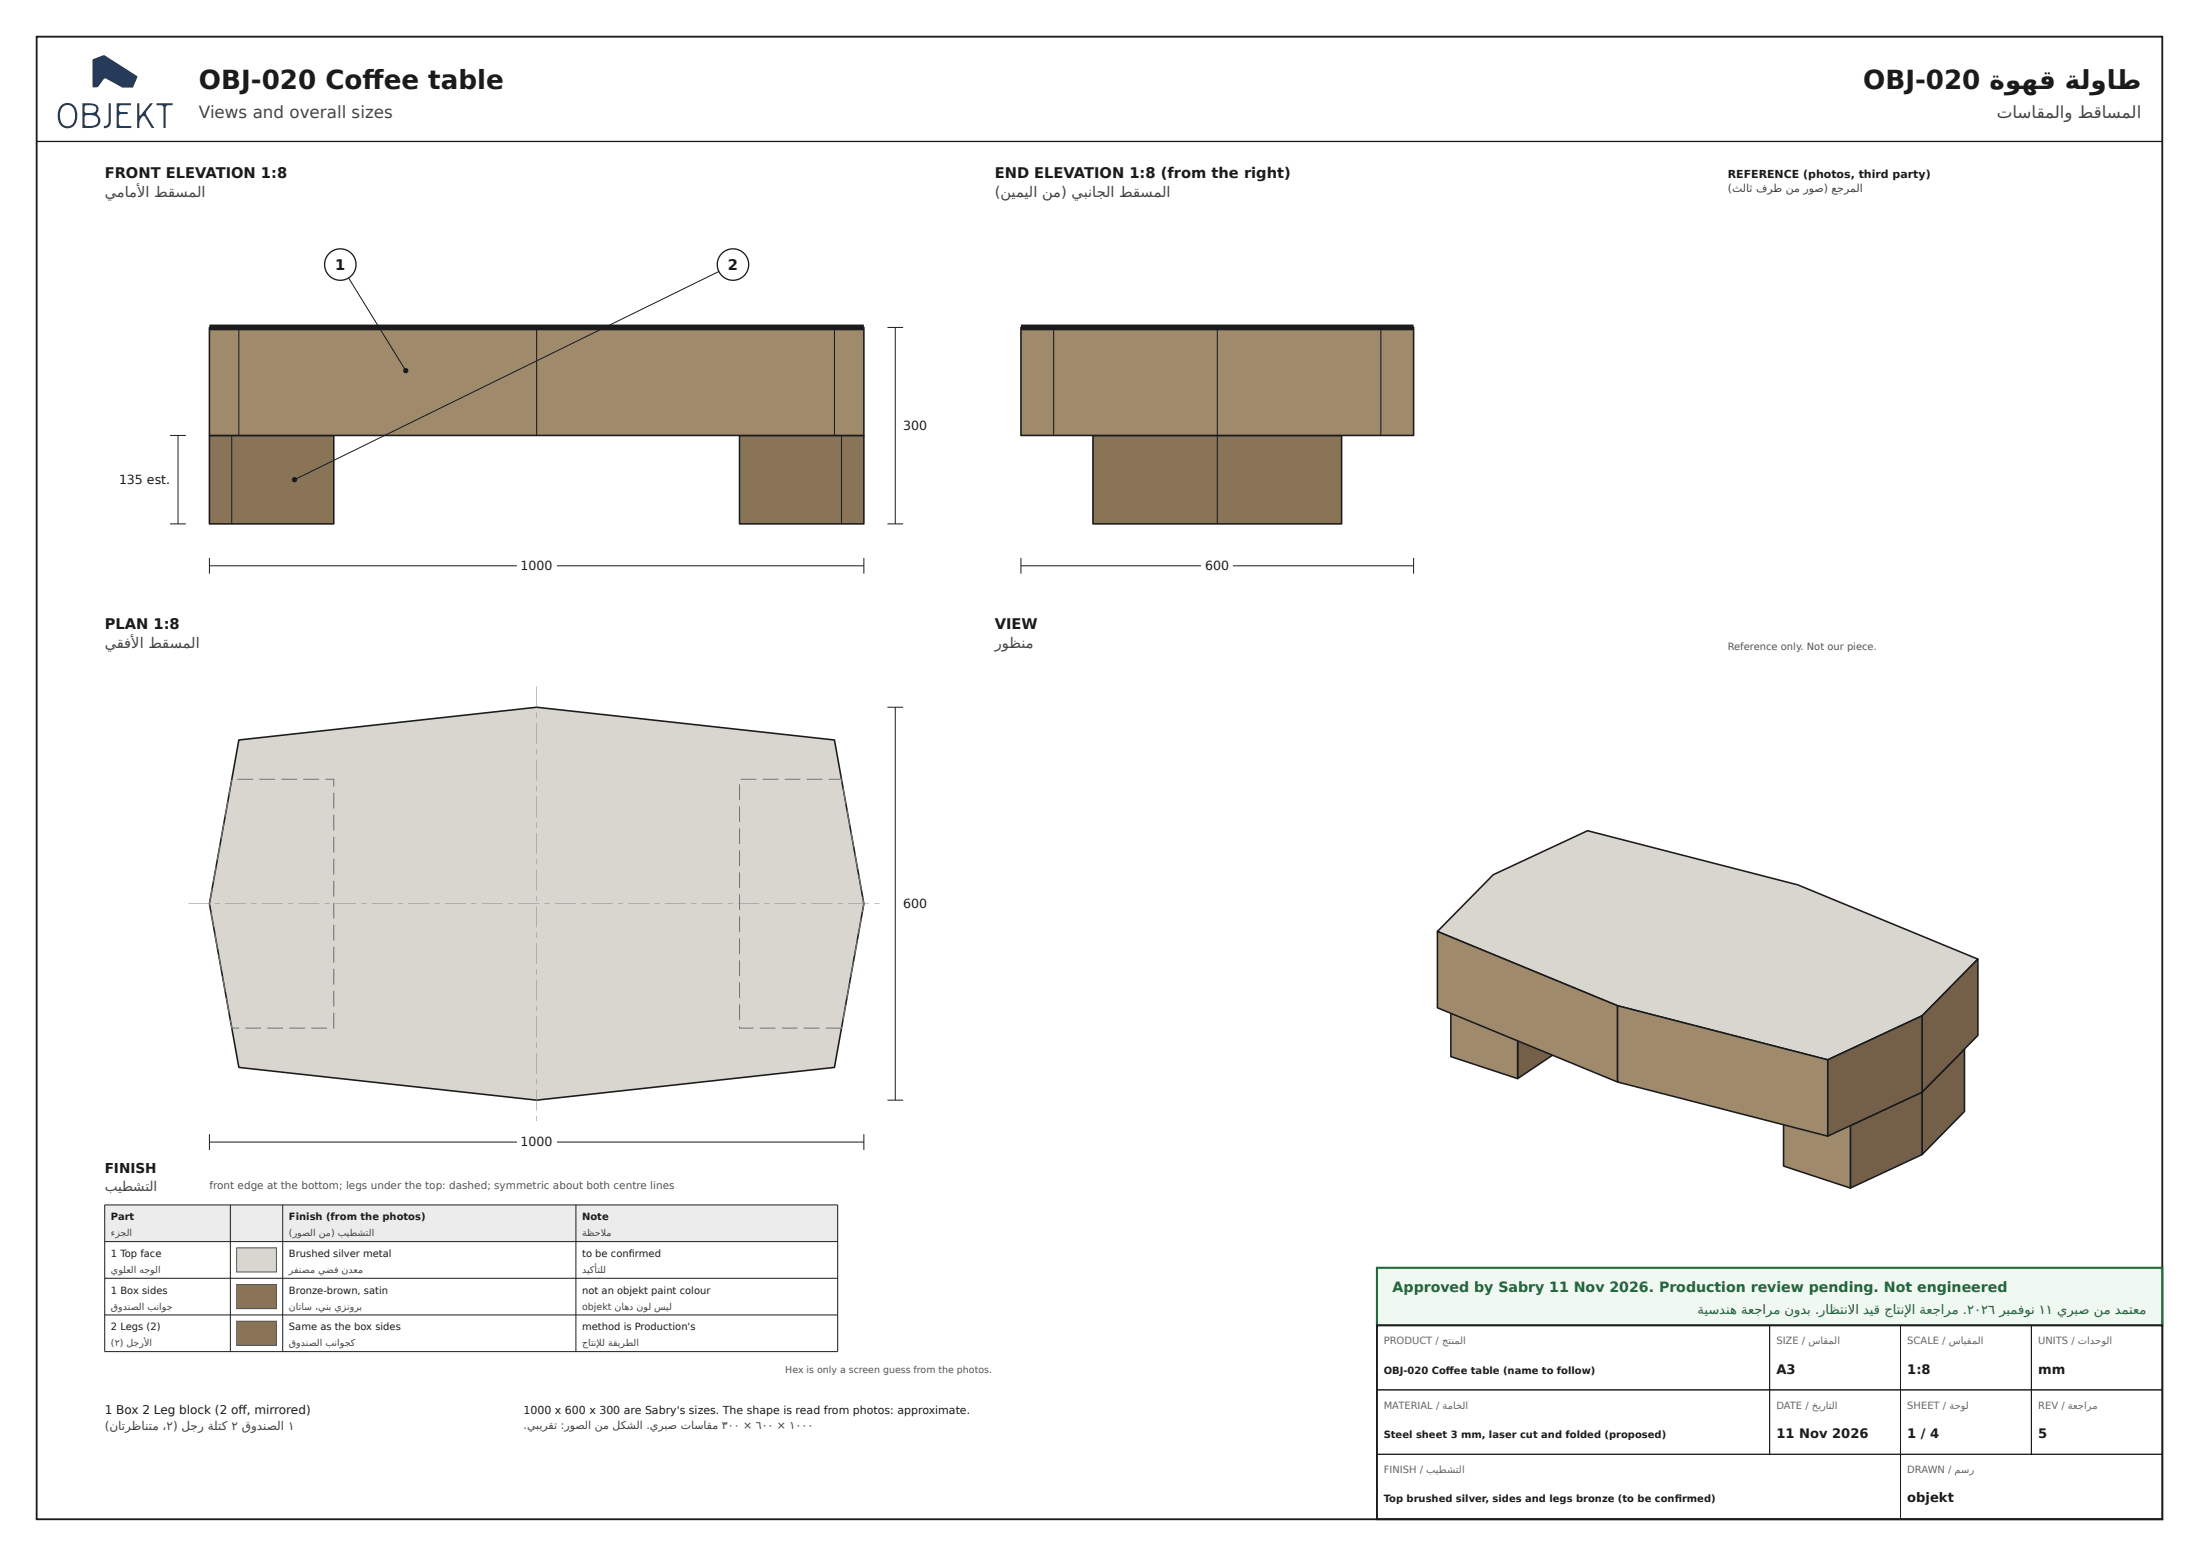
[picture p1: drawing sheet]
<svg xmlns="http://www.w3.org/2000/svg" width="420mm" height="297mm" viewBox="0 0 420 297" stroke-linecap="round" stroke-linejoin="round" font-family="sans-serif">
<path d="M7 7h406v283h-406z" fill="none" stroke="#1b1b1b" stroke-width=".35"/>
<path d="M17.7 11.4l2-.9 .3 .1 6.2 4-.8 2.1h-2l-3.2-1.7-.4 .1-1.1 1.5-.9 .1-.1-.2zM11.8 20.6a2.86 2.86 0 0 0 .3 3.3 1.39 1.39 0 0 0 2.2-1.2 2.12 2.12 0 0 0-1-2.6 1.31 1.31 0 0 0-1.5 .5zM11.5 20.3a1.8 1.8 0 0 1 2-.6 1.8 1.8 0 0 1 1.2 1.7 2.49 2.49 0 0 1-1.3 3 1.82 1.82 0 0 1-2.3-1.6 3.3 3.3 0 0 1 .4-2.5zM16.2 22.1v1.8a2.21 2.21 0 0 0 2.5-.5 1.01 1.01 0 0 0-1-1.4 1.76 1.76 0 0 0-1.5 .1zM16.2 20.2v1.2l.8 .2a1.08 1.08 0 0 0 1.4-.8 .74 .74 0 0 0-.9-.7h-.9zM15.7 19.7a4.2 4.2 0 0 1 2.8 .4 1.4 1.4 0 0 1 0 1.6l.1 .2a1.38 1.38 0 0 1 .5 1.6 1.38 1.38 0 0 1-1.4 .9h-2zM20.8 19.7h.4v3.4a1.16 1.16 0 0 1-1.4 1.4v-.4l.7-.2 .2-.3zM22.3 19.7h2.7v.4h-1.8a.67 .67 0 0 0-.5 .6 .67 .67 0 0 0 .5 .7h1.2v.4h-1.2l-.4 .2v1.8l.4 .3h1.9v.3h-2.8zM26.2 19.7h.4l.1 2.4 2-2.4h.5l-1.1 1.4-.2 .5 1.6 2.8h-.5l-1.3-2-.3-.3-.3 .2-.4 .7-.1 1.4h-.4zM29.9 19.7h3.1v.4h-.9l-.4 .2-.1 4.1h-.4v-4.1l-.5-.2h-.8z" fill-rule="evenodd" fill="#263a5a"/>
<path d="M7 27h406" fill="none" stroke="#1b1b1b" stroke-width=".25"/>
<path d="M40 83.1h23.7v16.9h-23.7z" fill="#8a7458"/>
<path d="M40 83.1h23.7v16.9h-23.7z" fill="none" stroke="#1b1b1b" stroke-width=".3"/>
<path d="M44.3 83.1v16.9" fill="none" stroke="#1b1b1b" stroke-width=".2"/>
<path d="M141.2 83.1h23.8v16.9h-23.8z" fill="#8a7458"/>
<path d="M141.2 83.1h23.8v16.9h-23.8z" fill="none" stroke="#1b1b1b" stroke-width=".3"/>
<path d="M160.7 83.1v16.9" fill="none" stroke="#1b1b1b" stroke-width=".2"/>
<path d="M40 62.5h125v20.6h-125z" fill="#a08a6c"/>
<path d="M40 62.5h125v20.6h-125z" fill="none" stroke="#1b1b1b" stroke-width=".3"/>
<path d="M45.6 62.5v20.6M102.5 62.5v20.6M159.4 62.5v20.6" fill="none" stroke="#1b1b1b" stroke-width=".2"/>
<path d="M40 62.5h125z" fill="none" stroke="#1b1b1b" stroke-width="1.1" stroke-linecap="butt"/>
<path d="M40 108h125M40 106.5v3M165 106.5v3" fill="none" stroke="#1b1b1b" stroke-width=".19"/>
<path d="M98.8 106.2h7.4v3.4h-7.4z" fill="#fff"/>
<path d="M65 50.5l12.5 20.3M169.5 62.5h3M171 62.5v37.5M32.5 100h3M32.5 83.1h3M34 83.1v16.9M169.5 100h3" fill="none" stroke="#1b1b1b" stroke-width=".19"/>
<circle cx="77.5" cy="70.7" r=".5" fill="#1b1b1b"/>
<circle cx="65" cy="50.5" r="3" fill="#fff"/>
<circle cx="65" cy="50.5" r="3" fill="none" stroke="#1b1b1b" stroke-width=".25"/>
<path d="M140 50.5l-83.8 41.1" fill="none" stroke="#1b1b1b" stroke-width=".19"/>
<circle cx="56.2" cy="91.6" r=".5" fill="#1b1b1b"/>
<circle cx="140" cy="50.5" r="3" fill="#fff"/>
<circle cx="140" cy="50.5" r="3" fill="none" stroke="#1b1b1b" stroke-width=".25"/>
<path d="M45.6 141.2l56.9-6.2 56.9 6.2 5.6 31.3-5.6 31.2-56.9 6.3-56.9-6.3-5.6-31.2z" fill="#d9d6cf"/>
<path d="M45.6 141.2l56.9-6.2 56.9 6.2 5.6 31.3-5.6 31.2-56.9 6.3-56.9-6.3-5.6-31.2z" fill="none" stroke="#1b1b1b" stroke-width=".3"/>
<g fill="#777">
<path d="M41.2 165.4h.2l-.6 3-.2-.1zM41.9 161.3h.2l-.5 2.9h-.2zM42.7 157.1l.2 .1-.6 2.9h-.2zM43.4 153h.2l-.5 3-.2-.1zM44.1 148.9h.2l-.5 2.9h-.2zM45.3 148.6h3v.2h-3zM49.5 148.6h3v.2h-3zM53.7 148.6h3v.2h-3zM57.9 148.6h3v.2h-3zM62.1 148.6l1.7 .1v1.4h-.2v-1.4h.1v.1h-1.6zM63.6 151.3h.2v3h-.2zM63.6 155.5h.2v3h-.2zM63.6 159.7h.2v3h-.2zM63.6 163.9h.2v3h-.2zM63.6 168.1h.2v3h-.2zM63.6 172.3h.2v3h-.2zM63.6 176.5h.2v3h-.2zM63.6 180.7h.2v3h-.2zM63.6 184.9h.2v3h-.2zM63.6 189.1h.2v3h-.2zM63.6 193.3h.2v2.9l-.1 .1v-.2l-.1 .1zM59.5 196.1h3v.2h-3zM55.3 196.1h3v.2h-3zM51.1 196.1h3v.2h-3zM46.9 196.1h3v.2h-3zM43.9 194.7l.2-.1 .3 1.6h-.1v-.1h1.4v.2h-1.5zM43.1 190.5h.2l.6 3h-.2zM42.4 186.4h.2l.5 2.9-.2 .1zM41.7 182.3l.2-.1 .5 3h-.2zM40.9 178.1h.2l.5 3h-.2zM40.2 174h.2l.5 2.9-.2 .1zM40.4 169.5l.2 .1-.5 2.9h-.1l.2 .3h-.2l-.1-.3z"/>
<path d="M153.5 196.1h3v.2h-3zM149.3 196.1h3v.2h-3zM145.1 196.1h3v.2h-3zM141.1 195.9h.2v.3h-.1v-.1h2.7v.2h-2.7zM141.1 191.7h.2v3h-.2zM141.1 187.5h.2v3h-.2zM141.1 183.3h.2v3h-.2zM141.1 179.1h.2v3h-.2zM141.1 174.9h.2v3h-.2zM141.1 170.7h.2v3h-.2zM141.1 166.5h.2v3h-.2zM141.1 162.3h.2v3h-.2zM141.1 158.1h.2v3h-.2zM141.1 153.9h.2v3h-.2zM141.1 149.7h.2v3h-.2zM141.5 148.6h3v.2h-3zM145.7 148.6h3v.2h-3zM149.9 148.6h3v.2h-3zM154.1 148.6h3v.2h-3zM158.3 148.6h2.4l.2 .7h-.2l-.1-.5 .1-.1v.1h-2.4zM160.9 150.5h.2l.6 2.9-.2 .1zM161.7 154.6h.2l.5 2.9-.2 .1zM162.4 158.8l.2-.1 .6 3h-.2zM163.2 162.9h.2l.5 2.9-.2 .1zM163.9 167h.2l.5 2.9-.2 .1zM164.7 171.2l.2-.1a4.3 4.3 0 0 1-.1 3h-.2l.3-1.6h.1h-.1zM164.4 175.3h.2l-.5 3-.2-.1zM163.7 179.4h.2l-.6 3-.2-.1zM162.9 183.5l.2 .1-.5 2.9h-.2zM162.2 187.7h.2l-.6 3-.2-.1zM161.4 191.8h.2l-.5 3h-.2zM157.7 196.1h3v.1v-.3l.2 .1-.2 .3h-3z"/>
</g>
<g fill="#888">
<path d="M102.4 131h.1v4h-.1zM102.4 136h.1v1h-.1zM102.4 138h.1v4h-.1zM102.4 143h.1v1h-.1zM102.4 145h.1v4h-.1zM102.4 150h.1v1h-.1zM102.4 152h.1v4h-.1zM102.4 157h.1v1h-.1zM102.4 159h.1v4h-.1zM102.4 164h.1v1h-.1zM102.4 166h.1v4h-.1zM102.4 171h.1v1h-.1zM102.4 173h.1v4h-.1zM102.4 178h.1v1h-.1zM102.4 180h.1v4h-.1zM102.4 185h.1v1h-.1zM102.4 187h.1v4h-.1zM102.4 192h.1v1h-.1zM102.4 194h.1v4h-.1zM102.4 199h.1v1h-.1zM102.4 201h.1v4h-.1zM102.4 206h.1v1h-.1zM102.4 208h.1v4h-.1zM102.4 213h.1v1h-.1z"/>
<path d="M36 172.4h4v.1h-4zM41 172.4h1v.1h-1zM43 172.4h4v.1h-4zM48 172.4h1v.1h-1zM50 172.4h4v.1h-4zM55 172.4h1v.1h-1zM57 172.4h4v.1h-4zM62 172.4h1v.1h-1zM64 172.4h4v.1h-4zM69 172.4h1v.1h-1zM71 172.4h4v.1h-4zM76 172.4h1v.1h-1zM78 172.4h4v.1h-4zM83 172.4h1v.1h-1zM85 172.4h4v.1h-4zM90 172.4h1v.1h-1zM92 172.4h4v.1h-4zM97 172.4h1v.1h-1zM99 172.4h4v.1h-4zM104 172.4h1v.1h-1zM106 172.4h4v.1h-4zM111 172.4h1v.1h-1zM113 172.4h4v.1h-4zM118 172.4h1v.1h-1zM120 172.4h4v.1h-4zM125 172.4h1v.1h-1zM127 172.4h4v.1h-4zM132 172.4h1v.1h-1zM134 172.4h4v.1h-4zM139 172.4h1v.1h-1zM141 172.4h4v.1h-4zM146 172.4h1v.1h-1zM148 172.4h4v.1h-4zM153 172.4h1v.1h-1zM155 172.4h4v.1h-4zM160 172.4h1v.1h-1zM162 172.4h4v.1h-4zM167 172.4h1v.1h-1z"/>
</g>
<path d="M40 218h125M40 216.5v3M165 216.5v3" fill="none" stroke="#1b1b1b" stroke-width=".19"/>
<path d="M98.8 216.2h7.4v3.4h-7.4z" fill="#fff"/>
<path d="M169.5 135h3M171 135v75M169.5 210h3" fill="none" stroke="#1b1b1b" stroke-width=".19"/>
<path d="M208.7 83.1h47.5v16.9h-47.5z" fill="#8a7458"/>
<path d="M208.7 83.1h47.5v16.9h-47.5z" fill="none" stroke="#1b1b1b" stroke-width=".3"/>
<path d="M232.5 83.1v16.9" fill="none" stroke="#1b1b1b" stroke-width=".2"/>
<path d="M195 62.5h75v20.6h-75z" fill="#a08a6c"/>
<path d="M195 62.5h75v20.6h-75z" fill="none" stroke="#1b1b1b" stroke-width=".3"/>
<path d="M201.2 62.5v20.6M232.5 62.5v20.6M263.7 62.5v20.6" fill="none" stroke="#1b1b1b" stroke-width=".2"/>
<path d="M195 62.5h75z" fill="none" stroke="#1b1b1b" stroke-width="1.1" stroke-linecap="butt"/>
<path d="M195 108h75M195 106.5v3M270 106.5v3" fill="none" stroke="#1b1b1b" stroke-width=".19"/>
<path d="M229.5 106.2h6v3.4h-6z" fill="#fff"/>
<path d="M285.2 181.5l13.7-6.3 12.8 4.1-21.8 14.7-12.8-4.2z" fill="#d9d6cf"/>
<path d="M285.2 181.5l13.7-6.3 12.8 4.1-21.8 14.7-12.8-4.2z" fill="none" stroke="#1b1b1b" stroke-width=".3"/>
<path d="M289.9 194l21.8-14.7v12l-21.8 14.6z" fill="#746049"/>
<path d="M289.9 194l21.8-14.7v12l-21.8 14.6z" fill="none" stroke="#1b1b1b" stroke-width=".3"/>
<path d="M277.1 189.8l12.8 4.2v11.9l-12.8-4.2z" fill="#a08a6c"/>
<path d="M277.1 189.8l12.8 4.2v11.9l-12.8-4.2z" fill="none" stroke="#1b1b1b" stroke-width=".3"/>
<path d="M375.2 200.2v12l-8.1 8.2v-11.9z" fill="#746049"/>
<path d="M375.2 200.2v12l-8.1 8.2v-11.9z" fill="none" stroke="#1b1b1b" stroke-width=".3"/>
<path d="M340.7 210.7l21.8-14.7 12.7 4.2-8.1 8.3-13.7 6.4z" fill="#d9d6cf"/>
<path d="M340.7 210.7l21.8-14.7 12.7 4.2-8.1 8.3-13.7 6.4z" fill="none" stroke="#1b1b1b" stroke-width=".3"/>
<path d="M353.4 214.9l13.7-6.4v11.9l-13.7 6.4z" fill="#746049"/>
<path d="M353.4 214.9l13.7-6.4v11.9l-13.7 6.4z" fill="none" stroke="#1b1b1b" stroke-width=".3"/>
<path d="M340.7 210.7l12.7 4.2v11.9l-12.7-4.2z" fill="#a08a6c"/>
<path d="M340.7 210.7l12.7 4.2v11.9l-12.7-4.2z" fill="none" stroke="#1b1b1b" stroke-width=".3"/>
<path d="M285.2 167l18-8.4 40.2 10.3 34.4 14.2-10.7 10.8-18 8.4-40.1-10.3-34.5-14.2z" fill="#d9d6cf"/>
<path d="M285.2 167l18-8.4 40.2 10.3 34.4 14.2-10.7 10.8-18 8.4-40.1-10.3-34.5-14.2z" fill="none" stroke="#1b1b1b" stroke-width=".3"/>
<path d="M274.5 177.8l34.5 14.2v14.5l-34.5-14.1z" fill="#a08a6c"/>
<path d="M274.5 177.8l34.5 14.2v14.5l-34.5-14.1z" fill="none" stroke="#1b1b1b" stroke-width=".3"/>
<path d="M377.8 183.1v14.5l-10.7 10.9v-14.6z" fill="#746049"/>
<path d="M377.8 183.1v14.5l-10.7 10.9v-14.6z" fill="none" stroke="#1b1b1b" stroke-width=".3"/>
<path d="M309 192l40.1 10.3v14.6l-40.1-10.4z" fill="#a08a6c"/>
<path d="M309 192l40.1 10.3v14.6l-40.1-10.4z" fill="none" stroke="#1b1b1b" stroke-width=".3"/>
<path d="M349.1 202.3l18-8.4v14.6l-18 8.4z" fill="#746049"/>
<path d="M349.1 202.3l18-8.4v14.6l-18 8.4z" fill="none" stroke="#1b1b1b" stroke-width=".3"/>
<path d="M20 230h140v7h-140z" fill="#ececec"/>
<path d="M20 230h140M20 237h140" fill="none" stroke="#1b1b1b" stroke-width=".19"/>
<path d="M45.2 238.2h7.6v4.6h-7.6z" fill="#d9d6cf"/>
<path d="M45.2 238.2h7.6v4.6h-7.6z" fill="none" stroke="#555" stroke-width=".19"/>
<path d="M20 244h140" fill="none" stroke="#1b1b1b" stroke-width=".19"/>
<path d="M45.2 245.2h7.6v4.6h-7.6z" fill="#8a7458"/>
<path d="M45.2 245.2h7.6v4.6h-7.6z" fill="none" stroke="#555" stroke-width=".19"/>
<path d="M20 251h140" fill="none" stroke="#1b1b1b" stroke-width=".19"/>
<path d="M45.2 252.2h7.6v4.6h-7.6z" fill="#8a7458"/>
<path d="M45.2 252.2h7.6v4.6h-7.6z" fill="none" stroke="#555" stroke-width=".19"/>
<path d="M20 230v28h140v-28M44 230v28M54 230v28M110 230v28" fill="none" stroke="#1b1b1b" stroke-width=".19"/>
<path d="M263 242h150v11h-150z" fill="#f0f8f2"/>
<path d="M263 242h150v11h-150z" fill="none" stroke="#1d6b3a" stroke-width=".4"/>
<path d="M263 253h150v37h-150z" fill="#fff"/>
<path d="M263 253h150v37h-150z" fill="none" stroke="#1b1b1b" stroke-width=".35"/>
<path d="M263 253h75v12.3h-75zM338 253h25v12.3h-25zM363 253h25v12.3h-25zM388 253h25v12.3h-25zM263 265.3h75v12.3h-75zM263 277.6h100v12.3h-100zM338 265.3h25v12.3h-25zM363 265.3h25v12.3h-25zM363 277.6h50v12.3h-50zM388 265.3h25v12.3h-25z" fill="none" stroke="#1b1b1b" stroke-width=".19"/>
<g font-size="5" fill="#1b1b1b">
<text x="38" y="17">OBJ-020 Coff ee table</text>
<text x="355.9" y="17">OBJ-020 ةوهق ةلواط</text>
</g>
<g font-size="3.2" fill="#444">
<text x="38" y="22.5">Views and overall sizes</text>
<text x="381.4" y="22.5">تاساقملاو طقاسملا</text>
</g>
<g font-size="2.8" fill="#1b1b1b">
<text x="20" y="34">FRONT ELEVATION 1:8</text>
<text x="190" y="34">END ELEVATION 1:8 (from the right)</text>
<text x="64" y="51.5">1</text>
<text x="139" y="51.5">2</text>
<text x="20" y="120">PLAN 1:8</text>
<text x="190" y="120">VIEW</text>
</g>
<g font-size="2.8" fill="#444">
<text x="20" y="37.6">يمامأل ا طقسملا</text>
<text x="190" y="37.6">(نيميلا نم) يبناجلا طقسملا</text>
<text x="20" y="123.6">يقفأل ا طقسملا</text>
<text x="190" y="123.6">روظنم</text>
</g>
<text font-size="2.7" fill="#1d6b3a" x="266" y="246.7">Approved by Sabry 11 Nov 2026. Production review pending. Not engineered</text>
<text font-size="2.6" fill="#1b1b1b" x="20" y="224">FINISH</text>
<text font-size="2.6" fill="#444" x="20" y="227.4">بيطشتلا</text>
<text font-size="2.5" fill="#1d6b3a" x="324.2" y="250.8">ةيسدنه ةعجارم نودب .راظتنال ا ديق جاتنإل ا ةعجارم .٢٠٢٦ ربمفون ١١ يربص نم دمتعم</text>
<g font-size="2.5" fill="#1b1b1b">
<text x="339.3" y="262.2">A3</text>
<text x="364.3" y="262.2">1:8</text>
<text x="389.3" y="262.2">mm</text>
<text x="339.3" y="274.5">11 Nov 2026</text>
<text x="364.3" y="274.5">1 / 4</text>
<text x="389.3" y="274.5">5</text>
<text x="364.3" y="286.8">objekt</text>
</g>
<g font-size="2.4" fill="#1b1b1b">
<text x="172.5" y="82.1">300</text>
<text x="22.7" y="92.4">135 est.</text>
<text x="99.4" y="108.8">1000</text>
<text x="230.2" y="108.8">600</text>
<text x="172.5" y="173.3">600</text>
<text x="99.4" y="218.8">1000</text>
</g>
<text font-size="2.3" fill="#1b1b1b" x="20" y="270">1 Box 2 Leg block (2 off , mirrored)</text>
<text font-size="2.3" fill="#444" x="20" y="273">(ناترظانتم ،٢) لجر ةلتك ٢ قودنصلا ١</text>
<g font-size="2.1" fill="#1b1b1b">
<text x="330" y="34">REFERENCE (photos, third party)</text>
<text x="100" y="270">1000 x 600 x 300 are Sabry's sizes. The shape is read from photos: approximate.</text>
</g>
<g font-size="2.1" fill="#444">
<text x="330" y="36.7">(ثلاث فرط نم روص) عجرملا</text>
<text x="100" y="272.7">.يبيرقت :روصلا نم لكشلا .يربص تاساقم ٣٠٠ × ٦٠٠ × ١٠٠٠</text>
</g>
<text font-size="2" fill="#555" x="40" y="227">front edge at the bottom; legs under the top: dashed; symmetric about both centre lines</text>
<text font-size="1.9" fill="#555" x="330" y="124">Reference only. Not our piece.</text>
<g font-size="1.9" fill="#1b1b1b">
<text x="21.2" y="232.9">Part</text>
<text x="55.2" y="232.9">Finish (from the photos)</text>
<text x="111.2" y="232.9">Note</text>
<text x="21.2" y="239.9">1 Top face</text>
<text x="55.2" y="239.9">Brushed silver metal</text>
<text x="111.2" y="239.9">to be confi rmed</text>
<text x="21.2" y="246.9">1 Box sides</text>
<text x="55.2" y="246.9">Bronze-brown, satin</text>
<text x="111.2" y="246.9">not an objekt paint colour</text>
<text x="21.2" y="253.9">2 Legs (2)</text>
<text x="55.2" y="253.9">Same as the box sides</text>
<text x="111.2" y="253.9">method is Production's</text>
<text x="264.3" y="262.2">OBJ-020 Coff ee table (name to follow)</text>
<text x="264.3" y="274.5">Steel sheet 3 mm, laser cut and folded (proposed)</text>
<text x="264.3" y="286.8">Top brushed silver, sides and legs bronze (to be confi rmed)</text>
</g>
<g font-size="1.9" fill="#666">
<text x="264.3" y="256.6">PRODUCT / جتنملا</text>
<text x="339.3" y="256.6">SIZE / ساقملا</text>
<text x="364.3" y="256.6">SCALE / سايقملا</text>
<text x="389.3" y="256.6">UNITS / تادحولا</text>
<text x="264.3" y="268.9">MATERIAL / ةماخلا</text>
<text x="339.3" y="268.9">DATE / خيراتلا</text>
<text x="364.3" y="268.9">SHEET / ةحول</text>
<text x="389.3" y="268.9">REV / ةعجارم</text>
<text x="264.3" y="281.2">FINISH / بيطشتلا</text>
<text x="364.3" y="281.2">DRAWN / مسر</text>
</g>
<g font-size="1.8" fill="#444">
<text x="21.2" y="236">ءزجلا</text>
<text x="55.2" y="236">(روصلا نم) بيطشتلا</text>
<text x="111.2" y="236">ةظحال م</text>
<text x="21.2" y="243">يولعلا هجولا</text>
<text x="55.2" y="243">رفنصم يضف ندعم</text>
<text x="111.2" y="243">ديكأتلل</text>
<text x="21.2" y="250">قودنصلا بناوج</text>
<text x="55.2" y="250">ناتاس ،ينب يزنورب</text>
<text x="111.2" y="250">objekt ناهد نول سيل</text>
<text x="21.2" y="257">(٢) لجرأل ا</text>
<text x="55.2" y="257">قودنصلا بناوجك</text>
<text x="111.2" y="257">جاتنإل ل ةقيرطلا</text>
</g>
<text font-size="1.8" fill="#555" x="150" y="262">Hex is only a screen guess from the photos.</text>
</svg>
